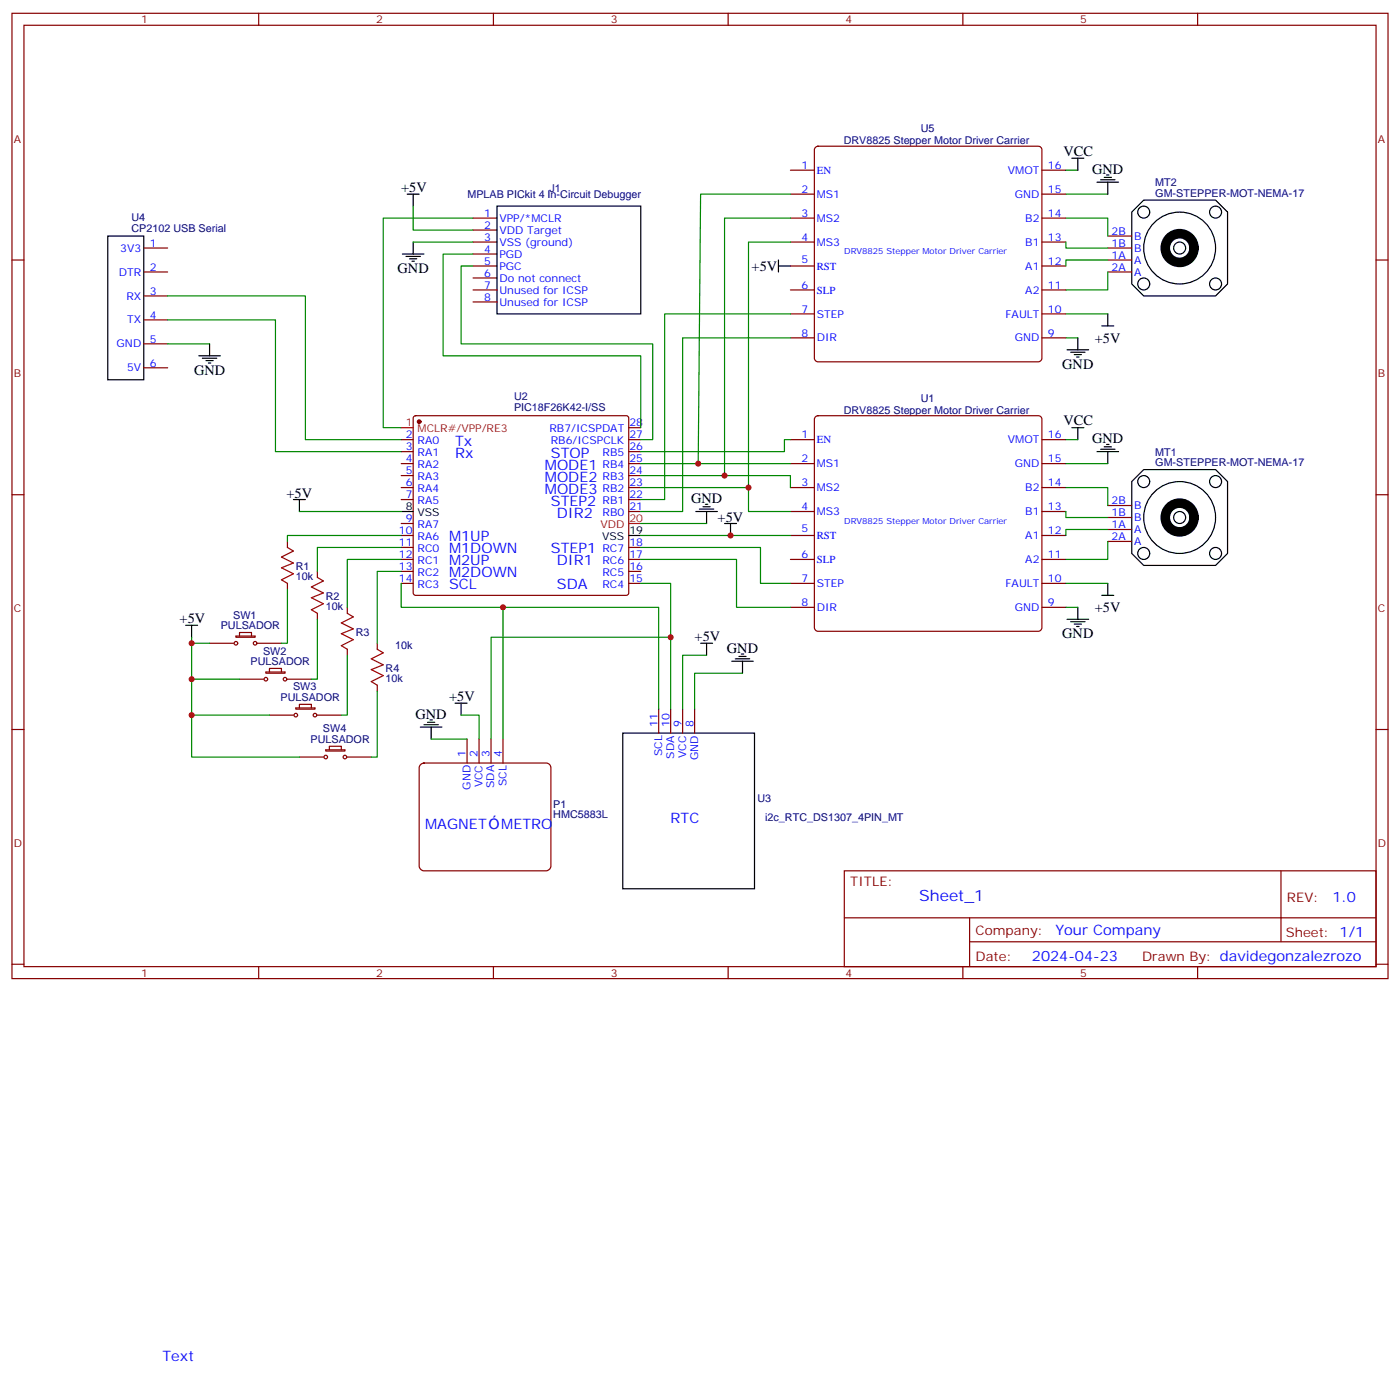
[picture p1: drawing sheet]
<svg xmlns="http://www.w3.org/2000/svg" width="412mm" height="405mm" viewBox="0 0 412 405" stroke-linecap="round" stroke-linejoin="round" font-family="sans-serif">
<g fill="none" stroke="#870000" stroke-width=".35">
<path d="M3.5 3.9h405.4v284.4h-405.4zM7.1 7.4h398.2v277.3h-398.2zM76.2 3.9v3.5M145.3 3.9v3.5M214.5 3.9v3.5M283.6 3.9v3.5M352.8 3.9v3.5M3.5 76.6h3.6M139.3 64.2h7.1M139.3 67.8h7.1M139.3 71.3h7.1M139.3 74.8h7.1"/>
<path d="M139.3 78.4h7.1M405.3 76.6h3.6M139.3 81.9h7.1M139.3 85.4h7.1M139.3 88.9h7.1M118.2 129.5h3.5M118.2 133h3.5M118.2 136.6h3.5M121.9 122.7l.5-.3h62.1l.5 .3 .2 .5v51.5l-.2 .5-.5 .2h-62.1l-.5-.3-.2-.4v-51.5zM185.2 129.5h3.5M185.2 133h3.5M185.2 136.6h3.5"/>
<path d="M185.2 126h3.5M3.5 145.7h3.6M118.2 140.1h3.5M118.2 143.6h3.5M118.2 147.1h3.5M118.2 154.2h3.5M118.2 157.7h3.5M185.2 140.1h3.5M185.2 143.6h3.5M185.2 147.1h3.5M185.2 150.7h3.5M405.3 145.7h3.6"/>
<path d="M118.2 161.3h3.5M118.2 164.8h3.5M118.2 168.3h3.5M118.2 171.8h3.5M185.2 161.3h3.5M185.2 164.8h3.5M185.2 168.3h3.5M185.2 171.8h3.5M3.5 214.9h3.6M405.3 214.9h3.6M248.7 256.5h156.6v28.2h-156.6zM377.3 256.5v20.9"/>
<path d="M248.7 270.4h156.5M285.6 277.4h119.6M285.6 270.4v14.1M3.5 284h3.6M76.2 284.7v3.6M145.3 284.7v3.6M214.5 284.7v3.6M283.6 284.7v3.6M352.8 284.7v3.6M405.3 284h3.6"/>
</g>
<circle cx="123.5" cy="124.2" r=".53" fill="#870000" stroke="#870000" stroke-width=".35"/>
<path d="M118.2 126h3.5M185.2 154.2h3.5" fill="none" stroke="#f00" stroke-width=".35"/>
<path d="M118.5 74.8h6.4M119.6 75.5h4.2M120.6 76.2h2.2M121.4 76.9h.7M121.7 71.3v3.5M146.4 60.7h42.3v31.8h-42.3zM118.2 150.7h3.5M185.2 157.7h3.5" fill="none" stroke="#000" stroke-width=".35"/>
<path d="M139.3 64.2h-26.4v61.8h5.3" fill="none" stroke="#008700" stroke-width=".35"/>
<path d="M240.1 122.9l.8-.5h65l.6 .3 .4 .8v61.4l-.2 .6-.8 .4h-65l-.6-.2-.4-.8v-61.4z" fill="#fff" stroke="#870000" stroke-width=".35"/>
<g fill="none" stroke="#870000" stroke-width=".35">
<path d="M42.3 73.1h7.1M42.3 80.1h7.1M42.3 87.2h7.1M42.3 94.2h7.1M42.3 101.3h7.1M42.3 108.3h7.1M232.8 129.5h7.1M232.8 136.6h7.1M306.9 129.5h7.1M306.9 136.6h7.1M84.7 159.5v1.8M232.8 143.6h7.1"/>
<path d="M232.8 150.7h7.1M232.8 157.7h7.1M306.9 143.6h7.1M306.9 150.7h7.1M306.9 157.7h7.1M84.7 171.8v1.8M93.5 168.3v1.8M102.3 178.9v1.8M232.8 164.8h7.1M232.8 171.8h7.1M232.8 178.9h7.1M306.9 164.8h7.1"/>
<path d="M306.9 171.8h7.1M306.9 178.9h7.1M61.7 189.5h7.1M69.5 187.4h5.6v.3h-5.6zM70.6 187.4v-1.1h3.5v1.1M75.8 189.5h7.1M78.3 197.9h5.7v.4h-5.7zM79.4 197.9v-1h3.5v1M93.5 180.7v1.7M102.3 191.2v1.8M111.1 189.5v1.7M70.6 200.1h7"/>
<path d="M79.4 210.6h7M84.7 200.1h7M87.1 208.5h5.7v.4h-5.7zM88.2 208.5v-1h3.5v1M93.5 210.6h7M111.1 201.8v1.8M194 208.9v7M197.6 208.9v7M201.1 208.9v7M204.6 208.9v7M88.2 223h7M96 220.9h5.6v.3h-5.6z"/>
<path d="M97 220.9v-1.1h3.5v1.1M102.3 223h7.1"/>
<circle cx="69.5" cy="189.5" r=".53"/>
<circle cx="75.1" cy="189.5" r=".53"/>
<circle cx="78.3" cy="200.1" r=".53"/>
<circle cx="84" cy="200.1" r=".53"/>
<circle cx="87.1" cy="210.6" r=".53"/>
<circle cx="92.8" cy="210.6" r=".53"/>
<circle cx="96" cy="223" r=".53"/>
<circle cx="101.6" cy="223" r=".53"/>
</g>
<g fill="none" stroke="#008700" stroke-width=".35">
<path d="M49.4 87.2h40.6v42.3h28.2M49.4 94.2h31.7v38.8h37.1M49.4 101.3h12.3M232.8 129.5h-1.7v3.5h-42.4M88.2 150.7h30M118.2 157.7h-33.5v1.8M188.7 154.2h19.4M84.7 173.6v15.9h-1.8M118.2 168.3h-7.1v21.2M118.2 164.8h-15.9v14.1M118.2 161.3h-24.7v7M118.2 171.8v7.1h75.8v30"/>
<path d="M188.7 171.8h8.9v37.1M56.4 187.7v1.8h5.3M56.4 189.5v10.6h14.2M93.5 182.4v17.7h-1.8M102.3 193v17.6h-1.8M208.1 193h-7v15.9M218.7 198.3h-14.1v10.6M56.4 200.1v10.5h23M56.4 210.6v12.4h31.8M111.1 203.6v19.4h-1.7"/>
</g>
<g fill="none" stroke="#000" stroke-width=".35">
<path d="M119.9 57.2h3.6M121.7 57.2v3.5M31.7 69.5h10.6v42.4h-10.6zM58.6 104.8h6.3M59.6 105.5h4.3M60.7 106.2h2.1M61.4 106.9h.7M61.7 101.3v3.5M86.4 147.1h3.6M88.2 147.1v3.6M205 150.7h6.3M206 150h4.3"/>
<path d="M207.1 149.3h2.1M207.8 148.6h.7M208.1 150.7v3.5M213.4 154.2h3.6M215.2 154.2v3.5M54.7 184.2h3.5M56.4 184.2v3.5M206.4 189.5h3.5M208.1 189.5v3.5M215.5 194.8h6.4M216.6 194.1h4.2M217.7 193.4h2.1"/>
<path d="M218.4 192.7h.7M218.7 194.8v3.5M183.4 215.9h38.8v45.9h-38.8z"/>
</g>
<path d="M84.7 161.3l1.7 1-3.5 1.8 3.5 1.7-3.5 1.5 3.5 1.7-3.5 1.8 1.8 1M93.5 170.1l1.7 1-3.5 1.8 3.5 1.8-3.5 1.4 3.5 1.7-3.5 1.8 1.8 1.1M102.3 180.7l1.8 1-3.6 1.8 3.6 1.7-3.6 1.5 3.6 1.7-3.6 1.8 1.8 1M111.1 191.2l1.8 1.1-3.5 1.8 3.5 1.7-3.5 1.4 3.5 1.8-3.5 1.8 1.7 1" fill="none" stroke="#a10000" stroke-width=".35"/>
<path d="M123.8 225.3l1.1-.5h36a1.41 1.41 0 0 1 1.4 1.4v28.9a1.51 1.51 0 0 1-1.4 1.4h-36a1.51 1.51 0 0 1-1.4-1.4v-28.9z" fill="#fff" stroke="#800000" stroke-width=".35"/>
<path d="M326.3 148.9h7.1M326.3 159.5h7.1M326.3 156h7.1M326.3 152.4h7.1M137.6 217.7v7.1M141.1 217.7v7.1M144.6 217.7v7.1M148.2 217.7v7.1" fill="none" stroke="#870000" stroke-width=".35"/>
<g fill="none" stroke="#000" stroke-width=".35">
<path d="M315.7 126h3.6M317.5 126v3.5M323.1 133h6.4M324.2 132.3h4.2M325.3 131.6h2.1M326 130.9h.7M326.3 133v3.6M333.4 141.9l3.5-3.6h21.2l3.5 3.6v21.1l-3.5 3.5h-21.2l-3.5-3.5zM317.5 178.9v3.5M324.6 175.4h3.5M326.3 171.8v3.6M314.3 182.4h6.4"/>
<path d="M315.4 183.1h4.2M316.4 183.8h2.2M317.1 184.5h.8M123.8 214.2h6.4M124.9 213.5h4.2M125.9 212.8h2.2M126.6 212.1h.8M127 214.2v3.5M134.1 207.1h3.5M135.8 207.1v3.5"/>
<circle cx="336.9" cy="141.9" r="1.76"/>
<circle cx="347.5" cy="152.4" r="10.6"/>
<circle cx="347.5" cy="152.4" r="1.76"/>
<circle cx="358.1" cy="141.9" r="1.76"/>
<circle cx="336.9" cy="163" r="1.76"/>
<circle cx="358.1" cy="163" r="1.76"/>
</g>
<g fill="none" stroke="#008700" stroke-width=".35">
<path d="M188.7 136.6h44.1M314 136.6h12.3M314 129.5h3.5M188.7 140.1h44.1v3.5M188.7 143.6h31.8v7.1h12.3M188.7 157.7h44.1M314 150.7v1.7h12.3M314 143.6h12.3v5.3M326.3 159.5v5.3h-12.3M326.3 156h-12.3v1.7M148.2 178.9v38.8M188.7 161.3h35.3v10.5h8.8"/>
<path d="M188.7 164.8h28.3v14.1h15.8M314 178.9h3.5M314 171.8h12.3M197.6 187.7h-53v30M127 217.7h10.6M135.8 210.6h5.3v7.1"/>
</g>
<circle cx="347.5" cy="152.4" r="4.2" fill="none" stroke="#000" stroke-width="2.8"/>
<path d="M240.1 43.5l.8-.4h65l.6 .2 .4 .8v61.4l-.2 .6-.8 .5h-65l-.6-.3-.4-.8v-61.4z" fill="#fff" stroke="#870000" stroke-width=".35"/>
<g fill="none" stroke="#870000" stroke-width=".35">
<path d="M232.8 50.1h7.1M232.8 57.2h7.1M306.9 50.1h7.1M306.9 57.2h7.1M232.8 64.2h7.1M232.8 71.3h7.1M232.8 78.4h7.1M306.9 64.2h7.1M306.9 71.3h7.1M306.9 78.4h7.1M326.3 69.5h7.1M326.3 76.6h7.1"/>
<path d="M326.3 73.1h7.1M232.8 85.4h7.1M232.8 92.5h7.1M232.8 99.5h7.1M306.9 85.4h7.1M306.9 92.5h7.1M306.9 99.5h7.1M326.3 80.1h7.1"/>
</g>
<g fill="none" stroke="#008700" stroke-width=".35">
<path d="M232.8 57.2h-26.4l-.7 79.4M314 50.1h3.5M314 57.2h12.3M121.7 60.7v7.1h17.6M121.7 71.3h17.6M139.3 74.8h-8.8v30h58.2v21.2M139.3 78.4h-3.5v22.9h56.5v28.2h-3.6M232.8 64.2h-19.4v75.9M232.8 71.3h-12.3v72.3M314 64.2h12.3v5.3M314 71.3v1.8h12.3M326.3 76.6h-12.3v1.8"/>
<path d="M232.8 99.5h-31.7v51.2h-12.4M232.8 92.5h-37v54.6h-7.1M314 92.5h12.3M314 99.5h3.5M326.3 80.1v5.3h-12.3"/>
</g>
<circle cx="347.5" cy="73.1" r="4.2" fill="none" stroke="#000" stroke-width="2.8"/>
<g fill="none" stroke="#000" stroke-width=".35">
<path d="M315.7 46.6h3.6M317.5 46.6v3.5M323.1 53.7h6.4M324.2 53h4.2M325.3 52.2h2.1M326 51.5h.7M326.3 53.7v3.5M229.3 78.4h3.5M229.3 76.6v3.5M333.4 62.5l3.5-3.6h21.2l3.5 3.6v21.1l-3.5 3.6h-21.2l-3.5-3.6zM317.5 99.5v3.5M324.6 96h3.5"/>
<path d="M326.3 92.5v3.5M314.3 103h6.4M315.4 103.8h4.2M316.4 104.5h2.2M317.1 105.2h.8"/>
<circle cx="336.9" cy="62.5" r="1.76"/>
<circle cx="347.5" cy="73.1" r="10.6"/>
<circle cx="347.5" cy="73.1" r="1.76"/>
<circle cx="358.1" cy="62.5" r="1.76"/>
<circle cx="336.9" cy="83.6" r="1.76"/>
<circle cx="358.1" cy="83.6" r="1.76"/>
</g>
<g fill="#c00">
<circle cx="56.4" cy="189.5" r=".88"/>
<circle cx="56.4" cy="200.1" r=".88"/>
<circle cx="56.4" cy="210.6" r=".88"/>
<circle cx="197.6" cy="187.7" r=".88"/>
<circle cx="148.2" cy="178.9" r=".88"/>
<circle cx="215.2" cy="157.7" r=".88"/>
<circle cx="220.5" cy="143.6" r=".88"/>
<circle cx="205.7" cy="136.6" r=".88"/>
<circle cx="213.4" cy="140.1" r=".88"/>
</g>
<text font-size="4.6" fill="#00f" x="270.8" y="265.5">Sheet_1</text>
<g font-size="4.2">
<text x="313.3" y="45.9">VCC</text>
<text x="321.7" y="51.2">GND</text>
<text x="118.2" y="56.5">+5V</text>
<text x="117.1" y="80.5">GND</text>
<text x="221.4" y="79.8">+5V</text>
<text x="322.5" y="100.9">+5V</text>
<text x="57.1" y="110.5">GND</text>
<text x="312.9" y="108.7">GND</text>
<text x="313.3" y="125.3">VCC</text>
<text x="321.7" y="130.6">GND</text>
<text x="84.4" y="146.8">+5V</text>
<text x="203.6" y="148.2">GND</text>
<text x="211.4" y="153.8">+5V</text>
<text x="52.9" y="183.5">+5V</text>
<text x="322.5" y="180.3">+5V</text>
<text x="204.6" y="188.8">+5V</text>
<text x="312.9" y="188.1">GND</text>
<text x="214.1" y="192.3">GND</text>
<text x="132.3" y="206.4">+5V</text>
<text x="122.4" y="211.7">GND</text>
</g>
<g font-size="4.2" fill="#00f">
<text x="134.1" y="131.3">Tx</text>
<text x="134.1" y="134.8">Rx</text>
<text x="162.3" y="134.8">STOP</text>
<text x="160.5" y="138.3">MODE1</text>
<text x="160.5" y="141.9">MODE2</text>
<text x="160.5" y="145.4">MODE3</text>
<text x="162.3" y="148.9">STEP2</text>
<text x="164" y="152.4">DIR2</text>
<text x="132.3" y="159.5">M1UP</text>
<text x="132.3" y="163">M1DOWN</text>
<text x="132.3" y="166.5">M2UP</text>
<text x="162.3" y="163">STEP1</text>
<text x="164" y="166.5">DIR1</text>
<text x="132.3" y="170.1">M2DOWN</text>
<text x="132.3" y="173.6">SCL</text>
<text x="164" y="173.6">SDA</text>
<text x="125.2" y="244.2">MAGNET</text>
<text x="147.7" y="244.2">METRO</text>
<text x="197.6" y="242.4">RTC</text>
<text x="392.5" y="265.8">1.0</text>
<text x="310.9" y="275.3">Your Company</text>
<text x="304" y="283.1">2024-04-23</text>
<text x="47.9" y="401">Text</text>
</g>
<g font-size="3.9" fill="#800">
<text x="250.5" y="261.1">TITLE:</text>
<text x="379.1" y="265.8">REV:</text>
<text x="287.4" y="275.3">Company:</text>
<text x="378.7" y="275.9">Sheet: 1/1</text>
<text x="287.4" y="283">Date:</text>
<text x="336.4" y="283.1">Drawn By: davidegonzalezrozo</text>
</g>
<g font-size="3.2" fill="#800">
<text x="41.6" y="6.9">1</text>
<text x="110.8" y="6.9">2</text>
<text x="179.9" y="6.9">3</text>
<text x="249.1" y="6.9">4</text>
<text x="318.2" y="6.9">5</text>
<text x="4.1" y="42">A</text>
<text x="405.9" y="42">A</text>
<text x="4.1" y="111.2">B</text>
<text x="405.9" y="111.2">B</text>
<text x="4.1" y="180.3">C</text>
<text x="405.9" y="180.3">C</text>
<text x="4.1" y="249.4">D</text>
<text x="405.9" y="249.4">D</text>
<text x="41.6" y="287.7">1</text>
<text x="110.8" y="287.7">2</text>
<text x="179.9" y="287.7">3</text>
<text x="249.1" y="287.7">4</text>
<text x="318.2" y="287.7">5</text>
</g>
<g font-size="3.2" fill="#000080">
<text x="271.2" y="39">U5</text>
<text x="248.5" y="42.5">DRV8825 Stepper Motor Driver Carrier</text>
<text x="137.7" y="58.5">MPLAB PICkit 4 In-Circuit Debugger</text>
<text x="161.9" y="56.4">J1</text>
<text x="340.3" y="57.9">GM-STEPPER-MOT-NEMA-17</text>
<text x="340.3" y="54.9">MT2</text>
<text x="38.7" y="65.2">U4</text>
<text x="38.7" y="68.3">CP2102 USB Serial</text>
<text x="151.4" y="118">U2</text>
<text x="271.2" y="118.4">U1</text>
<text x="151.4" y="121.2">PIC18F26K42-I/SS</text>
<text x="248.5" y="121.9">DRV8825 Stepper Motor Driver Carrier</text>
<text x="340.3" y="137.3">GM-STEPPER-MOT-NEMA-17</text>
<text x="340.3" y="134.3">MT1</text>
<text x="87.1" y="167.8">R1</text>
<text x="87.1" y="170.9">10k</text>
<text x="96" y="179.7">10k</text>
<text x="96" y="176.6">R2</text>
<text x="65" y="185.3">PULSADOR</text>
<text x="68.7" y="182.2">SW1</text>
<text x="104.8" y="187.2">R3</text>
<text x="116.4" y="191.2">10k</text>
<text x="73.8" y="195.9">PULSADOR</text>
<text x="77.5" y="192.8">SW2</text>
<text x="113.6" y="197.8">R4</text>
<text x="86.3" y="203.4">SW3</text>
<text x="113.6" y="200.8">10k</text>
<text x="82.7" y="206.5">PULSADOR</text>
<text x="95.1" y="215.7">SW4</text>
<text x="91.5" y="218.8">PULSADOR</text>
<text x="163" y="238">P1</text>
<text x="223.1" y="236.3">U3</text>
<text x="163" y="241.1">HMC5883L</text>
<text x="225.4" y="241.8">i2c_RTC_DS1307_4PIN_MT</text>
</g>
<g font-size="3.2" fill="#00f">
<text x="236.1" y="49.8">1</text>
<text x="240.6" y="51.2">EN</text>
<text x="296.9" y="51.2">VMOT</text>
<text x="308.7" y="49.8">16</text>
<text x="236.1" y="56.8">2</text>
<text x="240.6" y="58.2">MS1</text>
<text x="298.9" y="58.2">GND</text>
<text x="308.7" y="56.8">15</text>
<text x="142.6" y="63.9">1</text>
<text x="147.1" y="65.3">VPP/*MCLR</text>
<text x="236.1" y="63.9">3</text>
<text x="240.6" y="65.3">MS2</text>
<text x="302" y="65.3">B2</text>
<text x="308.7" y="63.9">14</text>
<text x="142.6" y="67.4">2</text>
<text x="142.6" y="70.9">3</text>
<text x="147.1" y="68.8">VDD Target</text>
<text x="236.1" y="70.9">4</text>
<text x="308.7" y="70.9">13</text>
<text x="327.4" y="69.2">2B</text>
<text x="334.1" y="70.6">B</text>
<text x="35.4" y="74.1">3V3</text>
<text x="44.1" y="72.7">1</text>
<text x="142.6" y="74.5">4</text>
<text x="142.6" y="78">5</text>
<text x="147.1" y="72.4">VSS (ground)</text>
<text x="147.1" y="75.9">PGD</text>
<text x="236.1" y="77.5">5</text>
<text x="240.6" y="72.4">MS3</text>
<text x="302" y="72.4">B1</text>
<text x="308.7" y="78">12</text>
<text x="327.4" y="72.7">1B</text>
<text x="327.4" y="76.2">1A</text>
<text x="334.1" y="77.6">A</text>
<text x="334.1" y="74.1">B</text>
<text x="35" y="81.2">DTR</text>
<text x="44.1" y="79.8">2</text>
<text x="142.6" y="81.5">6</text>
<text x="147.1" y="79.4">PGC</text>
<text x="147.1" y="82.9">Do not connect</text>
<text x="240.6" y="79.4">RST</text>
<text x="302" y="79.4">A1</text>
<text x="327.4" y="79.8">2A</text>
<text x="334.1" y="81.2">A</text>
<text x="37.2" y="88.2">RX</text>
<text x="44.1" y="86.8">3</text>
<text x="142.6" y="85.1">7</text>
<text x="142.6" y="88.6">8</text>
<text x="147.1" y="86.5">Unused for ICSP</text>
<text x="147.1" y="90">Unused for ICSP</text>
<text x="236.1" y="85.1">6</text>
<text x="240.6" y="86.5">SLP</text>
<text x="302" y="86.5">A2</text>
<text x="308.7" y="85.1">11</text>
<text x="37.5" y="95.3">TX</text>
<text x="44.1" y="93.9">4</text>
<text x="236.1" y="92.1">7</text>
<text x="240.6" y="93.5">STEP</text>
<text x="296.2" y="93.5">FAULT</text>
<text x="308.7" y="92.1">10</text>
<text x="44.1" y="100.9">5</text>
<text x="236.1" y="99.2">8</text>
<text x="240.6" y="100.6">DIR</text>
<text x="298.9" y="100.6">GND</text>
<text x="308.7" y="99.2">9</text>
<text x="34.3" y="102.3">GND</text>
<text x="44.1" y="108">6</text>
<text x="37.4" y="109.4">5V</text>
<text x="185.4" y="125.6">28</text>
<text x="119.5" y="129.2">2</text>
<text x="123" y="130.9">RA0</text>
<text x="161.9" y="127.4">RB7/ICSPDAT</text>
<text x="162.3" y="130.9">RB6/ICSPCLK</text>
<text x="185.4" y="129.2">27</text>
<text x="236.1" y="129.2">1</text>
<text x="240.6" y="130.6">EN</text>
<text x="296.9" y="130.6">VMOT</text>
<text x="308.7" y="129.2">16</text>
<text x="119.5" y="132.7">3</text>
<text x="119.5" y="136.2">4</text>
<text x="123" y="134.4">RA1</text>
<text x="123" y="138">RA2</text>
<text x="177.5" y="138">RB4</text>
<text x="177.5" y="134.4">RB5</text>
<text x="185.4" y="136.2">25</text>
<text x="185.4" y="132.7">26</text>
<text x="236.1" y="136.2">2</text>
<text x="240.6" y="137.6">MS1</text>
<text x="298.9" y="137.6">GND</text>
<text x="308.7" y="136.2">15</text>
<text x="119.5" y="139.7">5</text>
<text x="119.5" y="143.3">6</text>
<text x="123" y="141.5">RA3</text>
<text x="177.5" y="141.5">RB3</text>
<text x="185.4" y="143.3">23</text>
<text x="185.4" y="139.7">24</text>
<text x="236.1" y="143.3">3</text>
<text x="308.7" y="143.3">14</text>
<text x="119.5" y="146.8">7</text>
<text x="123" y="145">RA4</text>
<text x="123" y="148.6">RA5</text>
<text x="177.5" y="148.6">RB1</text>
<text x="177.5" y="145">RB2</text>
<text x="185.4" y="146.8">22</text>
<text x="240.6" y="144.7">MS2</text>
<text x="302" y="144.7">B2</text>
<text x="327.4" y="148.6">2B</text>
<text x="334.1" y="150">B</text>
<text x="119.5" y="153.8">9</text>
<text x="123" y="155.6">RA7</text>
<text x="177.5" y="152.1">RB0</text>
<text x="185.4" y="150.3">21</text>
<text x="236.1" y="150.3">4</text>
<text x="240.6" y="151.7">MS3</text>
<text x="302" y="151.7">B1</text>
<text x="308.7" y="150.3">13</text>
<text x="327.4" y="152.1">1B</text>
<text x="327.4" y="155.6">1A</text>
<text x="334.1" y="153.5">B</text>
<text x="117.5" y="157.4">10</text>
<text x="117.5" y="160.9">11</text>
<text x="123" y="159.1">RA6</text>
<text x="185.4" y="160.9">18</text>
<text x="236.1" y="156.8">5</text>
<text x="240.6" y="158.8">RST</text>
<text x="302" y="158.8">A1</text>
<text x="308.7" y="157.4">12</text>
<text x="327.4" y="159.1">2A</text>
<text x="334.1" y="160.5">A</text>
<text x="334.1" y="157">A</text>
<text x="117.5" y="164.4">12</text>
<text x="117.5" y="168">13</text>
<text x="123" y="162.7">RC0</text>
<text x="123" y="166.2">RC1</text>
<text x="177.5" y="166.2">RC6</text>
<text x="177.5" y="162.7">RC7</text>
<text x="185.4" y="168">16</text>
<text x="185.4" y="164.4">17</text>
<text x="236.1" y="164.4">6</text>
<text x="240.6" y="165.8">SLP</text>
<text x="302" y="165.8">A2</text>
<text x="308.7" y="164.4">11</text>
<text x="117.5" y="171.5">14</text>
<text x="123" y="169.7">RC2</text>
<text x="123" y="173.2">RC3</text>
<text x="177.5" y="173.2">RC4</text>
<text x="177.5" y="169.7">RC5</text>
<text x="185.4" y="171.5">15</text>
<text x="236.1" y="171.5">7</text>
<text x="240.6" y="172.9">STEP</text>
<text x="296.2" y="172.9">FAULT</text>
<text x="308.7" y="171.5">10</text>
<text x="236.1" y="178.5">8</text>
<text x="240.6" y="180">DIR</text>
<text x="298.9" y="180">GND</text>
<text x="308.7" y="178.5">9</text>
<text x="193.7" y="214.2" transform="rotate(-90 193.7 214.2)">11</text>
<text x="197.2" y="214.2" transform="rotate(-90 197.2 214.2)">10</text>
<text x="200.7" y="214.2" transform="rotate(-90 200.7 214.2)">9</text>
<text x="204.3" y="214.2" transform="rotate(-90 204.3 214.2)">8</text>
<text x="137.1" y="222.9" transform="rotate(-90 137.1 222.9)">1</text>
<text x="140.7" y="222.9" transform="rotate(-90 140.7 222.9)">2</text>
<text x="144.2" y="222.9" transform="rotate(-90 144.2 222.9)">3</text>
<text x="147.8" y="223" transform="rotate(-90 147.8 223)">4</text>
<text x="195.1" y="222.8" transform="rotate(-90 195.1 222.8)">SCL</text>
<text x="198.6" y="223.4" transform="rotate(-90 198.6 223.4)">SDA</text>
<text x="202.1" y="223.2" transform="rotate(-90 202.1 223.2)">VCC</text>
<text x="205.7" y="223.9" transform="rotate(-90 205.7 223.9)">GND</text>
<text x="138.6" y="232.6" transform="rotate(-90 138.6 232.6)">GND</text>
<text x="142.1" y="231.9" transform="rotate(-90 142.1 231.9)">VCC</text>
<text x="145.6" y="232.1" transform="rotate(-90 145.6 232.1)">SDA</text>
<text x="149.2" y="231.6" transform="rotate(-90 149.2 231.6)">SCL</text>
</g>
<g font-size="3.2" fill="#f00">
<text x="119.5" y="125.6">1</text>
<text x="123" y="127.4">MCLR#/VPP/RE3</text>
<text x="176.8" y="155.6">VDD</text>
<text x="185.4" y="153.8">20</text>
</g>
<g font-size="3.2">
<text x="119.5" y="150.3">8</text>
<text x="123" y="152.1">VSS</text>
<text x="177.4" y="159.1">VSS</text>
<text x="185.4" y="157.4">19</text>
</g>
<g font-size="2.5" fill="#00f">
<text x="248.7" y="74.8">DRV8825 Stepper Motor Driver Carrier</text>
<text x="248.7" y="154.2">DRV8825 Stepper Motor Driver Carrier</text>
</g>
</svg>
